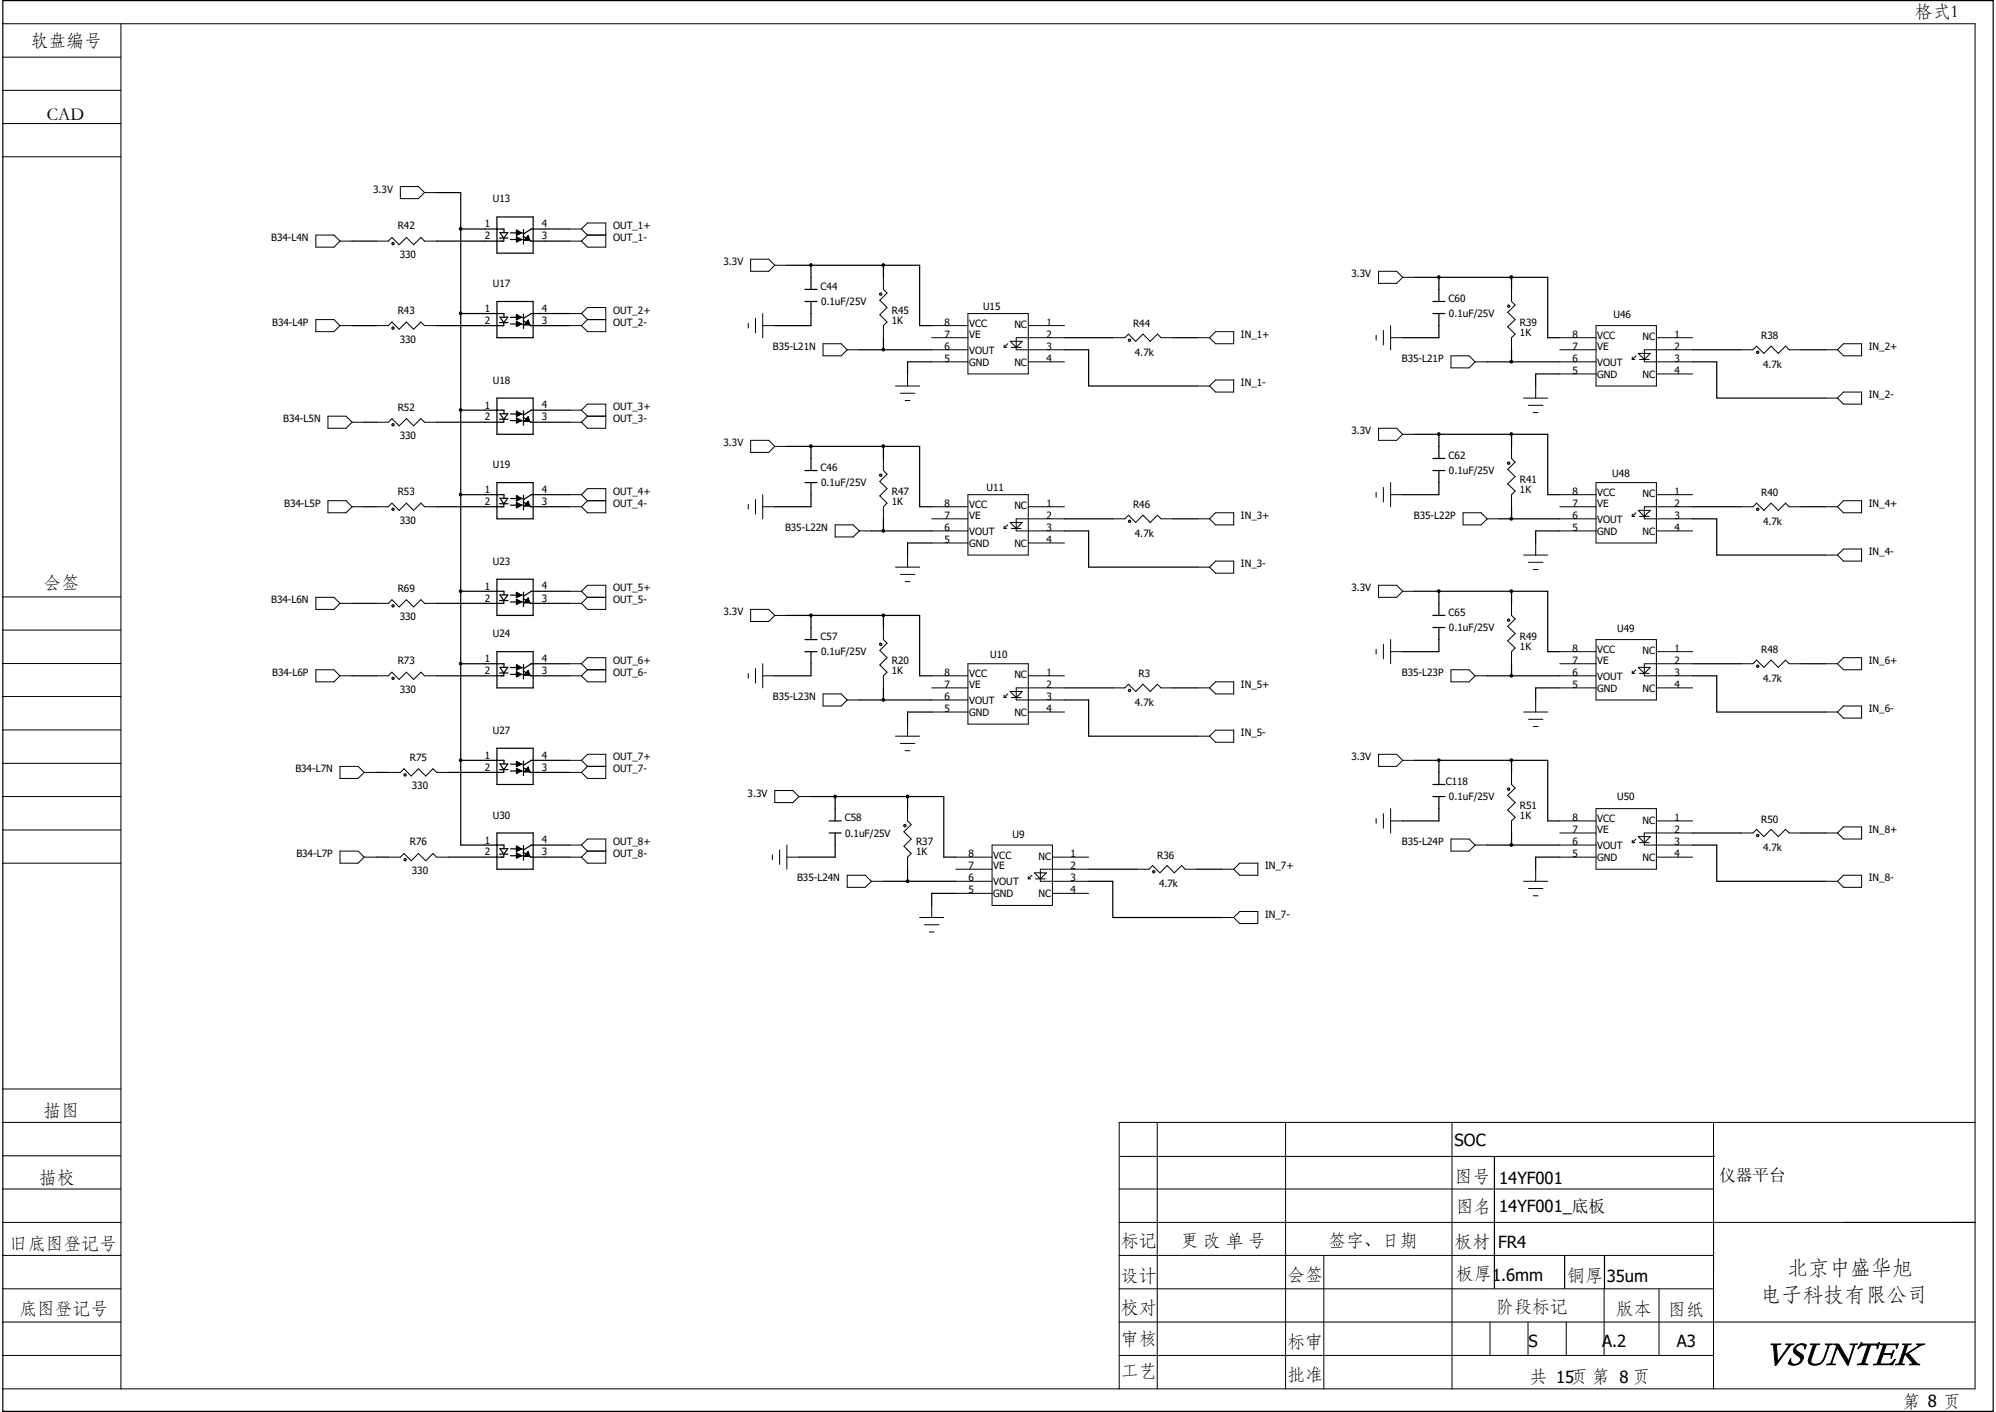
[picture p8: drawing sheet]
<svg xmlns="http://www.w3.org/2000/svg" width="420mm" height="297mm" viewBox="0 0 420 297" stroke-linecap="round" stroke-linejoin="round" font-family="sans-serif">
<g fill="none" stroke="#000" stroke-width=".25">
<path d="M.6 .1h418.8v296.8h-418.8zM74.1 50.7h5.1M91.9 40.5h5v137.3h9.1v.7M96.9 48.2h9.1v.7M104.6 45.6h7.6v7.7h-7.6zM105.1 50.1h1.8M105.2 48.9h1.6l-.8 1.2zM105.6 50.7v.1M106 50v.7h-14.1M107.4 49h2.5M107.4 50.4h2.5M108.7 48.4h.1"/>
<path d="M108.7 48.9h1M108.7 48.4l1 .6-1 .5zM108.7 49.8l1 .6-1 .5zM108.7 49.4h.1M108.7 49.2h.6M108.7 48.7h.5l-.1 .5M108.7 50h.2v.8M108.7 50.7h.4M108.7 50.5h.9M108.7 50.2h.7M108.9 48.6v.8M109.1 50.1v.5"/>
<path d="M109.4 48.8v.3M109.4 50.2v.3M109.6 49h.1M109.6 50.4h.1M110.1 49.7l1.6 1M110.2 48.3v3.1M110.4 50.5h.1M110.4 50.5h1M110.7 50.2h.6M110.7 50.1v.4M110.9 50h.3M110.9 49.8v.7"/>
<path d="M111.1 49.7h.1M111.1 49.6l.4 .9h-1.1zM111.2 49.6v.9M111.4 50.4v.1M111.7 48.2h8.1M111.7 50.7h8.1M111.7 50.7v.1M111.8 48.2l-1.7 1M165.6 55.8h27.9v12.7h2.5M170.6 55.8v5.1M185.9 55.8v2.5M297.7 58.3h28v12.7h2.5"/>
<path d="M302.8 58.3v5.1M318.1 58.3v2.6M74.1 68.5h5.1M96.9 66h9.1v.7M104.6 63.4h7.6v7.6h-7.6zM105.1 67.9h1.8M105.2 66.7h1.6l-.8 1.2zM105.6 68.5h.1M106 67.8v.7h-14.1M107.4 66.8h2.5M107.4 68.2h2.5M108.7 66.2h.1"/>
<path d="M108.7 66.2l1 .6-1 .5zM108.7 67.6l1 .6-1 .5zM108.7 67.7l.2 .1v.8M108.7 66.5h.4v.5M108.7 66.7h1M108.7 67.2h.1M108.7 67h.6M108.7 68.5h.4M108.7 68.2h.9M108.7 68h.7M108.9 66.3v.8M109.1 67.9v.5"/>
<path d="M109.4 66.6v.3M109.4 68v.3M109.6 66.8h.1M109.6 68.2h.1M110.1 67.5l1.6 1M110.2 66.1v3M110.4 68.2v.1M110.4 68.2h1M110.7 67.9v.4M110.7 68h.6M110.9 67.7h.3M110.9 67.6v.7"/>
<path d="M111.1 67.5h.1M111.1 67.4l.4 .9h-1.1zM111.2 67.4v.9M111.4 68.2v.1M111.7 68.5h.1M111.7 66h8.1M111.7 68.5h8.1M111.8 66l-1.7 1M169.4 63.4h2.5M169.4 60.9h2.5M170.6 63.4v5.1h-7.6M180.8 73.6h15.2"/>
<path d="M185.9 71v2.6M196 76.1h-5v2.6M224 71h10.1M224 73.6h5.1v7.6h22.8M246.8 71h5.1M301.5 66h2.5M301.5 63.4h2.5M302.8 66v5h-7.7M312.9 76.1h15.3M318.1 73.6v2.5M328.2 78.7h-5.1v2.5M356.2 76.1h5v7.6h22.9"/>
<path d="M356.2 73.6h10.1M379 73.6h5.1M76.6 88.8h2.6M96.9 86.3h9.1v.7M104.6 83.7h7.6v7.7h-7.6zM105.1 88.2h1.8M105.2 87h1.6l-.8 1.2zM105.6 88.8v.1M106 88.1v.7h-14.1M107.4 87.1h2.5M107.4 88.5h2.5M108.7 86.5h.1"/>
<path d="M108.7 86.5l1 .6-1 .5zM108.7 87.9l1 .6-1 .5zM108.7 86.8h.4v.5M108.7 87.5h.1M108.7 87.3h.6M108.7 88.8h.4M108.7 88.6h.9M108.7 88.3h.7M108.7 88.1h.2M108.9 86.7v.8M108.9 88.1v.8M109.1 88.2v.5"/>
<path d="M109.4 86.9v.3M109.4 88.3v.3M109.6 87.1h.1M109.6 88.5h.1M110.1 87.8l1.6 1M110.2 86.4v3.1M110.4 88.6h.1M110.4 88.6h1M110.7 88.2v.4M110.7 88.3h.6M110.9 88.1h.3M110.9 87.9v.7"/>
<path d="M111.1 87.8h.1M111.1 87.7l.4 .9h-1.1zM111.2 87.7v.9M111.4 88.5v.1M111.7 88.8v.1M111.7 86.3h8.1M111.7 88.8h8.1M111.8 86.3l-1.7 1M165.6 93.9h27.9v12.7h2.5M169.4 99h2.5M170.6 93.9v5.1M185.9 93.9v2.5"/>
<path d="M297.7 91.4h28v12.7h2.5M301.5 99h2.5M301.5 96.4h2.5M302.8 99v5.1h-7.7M302.8 91.4v5M318.1 91.4v2.5M76.6 106.6h2.6M96.9 104.1h9.1v.7M104.6 101.5h7.6v7.6h-7.6zM105.1 106h1.8M105.2 104.8h1.6l-.8 1.2zM105.6 106.6h.1"/>
<path d="M106 105.9v.7h-14.1M107.4 104.9h2.5M107.4 106.3h2.5M108.7 104.3h.1M108.7 104.3l1 .6-1 .5zM108.7 105.7l1 .6-1 .5zM108.7 104.6h.4v.5M108.7 105.3h.1M108.7 105.1h.6M108.7 106.6h.4M108.7 106.3h.9M108.7 106.1h.7"/>
<path d="M108.7 105.8h.2M108.9 104.4v.8M108.9 105.9v.8M109.1 106v.5M109.4 104.7v.3M109.4 106.1v.3M109.6 104.9h.1M109.6 106.3h.1M110.1 105.6l1.6 1M110.2 104.2v3.1M110.4 106.3v.1M110.4 106.3h1"/>
<path d="M110.7 106v.4M110.7 106.1h.6M110.9 105.8h.3M110.9 105.7v.7M111.1 105.6h.1M111.1 105.5l.4 .9h-1.1zM111.2 105.5v.9M111.4 106.3v.1M111.7 106.6h.1M111.7 104.1h8.1M111.7 106.6h8.1M111.8 104.1l-1.7 1"/>
<path d="M169.4 101.5h2.5M170.6 101.5v5.1h-7.6M183.3 111.7h12.7M185.9 109.1v2.6M196 114.2h-5v2.6M224 109.1h10.1M224 111.7h5.1v7.6h22.8M246.8 109.1h5.1M315.5 109.1h12.7M318.1 109.1h.1M318.1 106.6v2.5M328.2 111.7h-5.1v2.5"/>
<path d="M356.2 106.6h10.1M356.2 109.1h5v7.7h22.9M379 106.6h5.1M74.1 126.9h5.1M96.9 139.6h.1M96.9 124.4h9.1v.7M96.9 139.6h9.1v.8M104.6 121.8h7.6v7.7h-7.6zM104.6 137.1h7.6v7.6h-7.6zM105.1 126.3h1.8M105.2 125.1h1.6l-.8 1.2zM105.6 126.9v.1"/>
<path d="M106 126.2v.7h-14.1M107.4 125.2h2.5M107.4 126.6h2.5M108.7 124.6h.1M108.7 139.9h.1M108.7 124.6v1.1M108.7 126.1l1 .5-1 .5zM108.7 139.9l1 .5-1 .5zM108.7 124.9h.4v.5M108.7 125.1h1M108.7 124.6l1 .6-1 .5M108.7 125.6h.1"/>
<path d="M108.7 125.4h.6M108.7 126.9h.4M108.7 126.7h.9M108.7 126.4h.7M108.7 126.2h.2M108.9 124.8v.8M108.9 126.2v.8M109.1 126.3v.6M109.4 125.1v.2M109.4 126.4v.4M109.6 125.2h.1M109.6 126.6h.1"/>
<path d="M110.1 125.9l1.6 1M110.2 124.5v3.1M110.2 139.8v3M110.4 126.7v.1M110.4 126.7h1M110.7 126.4v.4M110.7 126.4h.6M110.9 126.2h.3M110.9 126.1v.7M111.1 125.9h.1M111.1 125.8l.4 1h-1.1zM111.2 125.8v1"/>
<path d="M111.4 126.6v.2M111.7 126.9v.1M111.7 124.4h8.1M111.7 126.9h8.1M111.7 139.6h8.1M111.8 124.4l-1.7 1M111.8 139.6l-1.7 1.1M165.6 129.5h27.9v12.7h2.5M169.4 137.1h2.5M169.4 134.5h2.5M170.6 137.1v5.1h-7.6M170.6 129.5v5"/>
<path d="M185.9 129.5v2.5M297.7 124.4h28v12.7h2.5M301.5 129.5h2.5M301.5 132h2.5M302.8 132v5.1h-7.7M302.8 124.4v5.1M318.1 124.4v2.5M318.1 139.6v2.6M356.2 139.6h10.1M379 139.6h5.1M74.1 142.2h5.1M96.9 159.9h9.1v.8"/>
<path d="M104.6 157.4h7.6v7.6h-7.6zM105.1 141.6h1.8M105.2 140.4h1.6l-.8 1.2zM105.6 142.2h.1M106 141.4v.8h-14.1M107.4 140.4h2.5M107.4 141.9h2.5M108.7 141.3l1 .6-1 .5zM108.7 140.1h.4v.6M108.7 140.9h.1M108.7 140.6h.6M108.7 142.2h.4"/>
<path d="M108.7 141.9h.9M108.7 141.6h.7M108.7 141.4h.2M108.9 140v.8M108.9 141.4v.9M109.1 141.6v.5M109.4 140.3v.3M109.4 141.7v.3M109.6 140.4h.1M109.6 141.9h.1M110.1 141.1l1.6 1.1M110.4 141.9v.1"/>
<path d="M110.4 141.9h1M110.7 141.6v.4M110.7 141.6h.6M110.9 141.4h.3M110.9 141.3v.7M111.1 141.1h.1M111.1 141.1l.4 .9h-1.1zM111.2 141.1v.9M111.4 141.9v.1M111.7 142.2h.1M111.7 142.2h8.1M111.7 159.9h8.1"/>
<path d="M111.8 159.9l-1.7 1.1M180.8 147.2h15.2M185.9 144.7v2.5M196 149.8h-5v2.5M224 144.7h10.1M224 147.2h5.1v7.7h22.8M246.8 144.7h5.1M297.7 159.9h28v12.8h2.5M302.8 159.9v5.1M312.9 142.2h15.3M318.1 159.9v2.6M328.2 144.7h-5.1v2.5"/>
<path d="M356.2 142.2h5v7.6h22.9M79.2 162.5h2.5M104.6 175.2h7.6v7.6h-7.6zM105.1 161.9h1.8M105.1 179.7h1.8M105.2 160.7h1.6l-.8 1.2zM105.2 178.5h1.6l-.8 1.2zM105.6 162.5h.1M106 161.8v.7h-11.6M106 179.6v.7h-11.6M107.4 160.7h2.5M107.4 162.2h2.5"/>
<path d="M107.4 178.6h2.5M108.7 160.2h.1M108.7 178h.1M108.7 160.2v1M108.7 161.6l1 .6-1 .5zM108.7 178l1 .6-1 .5zM108.7 179.4l1 .6-1 .5zM108.7 160.4h.4v.6M108.7 178.3h.4v.5M108.7 160.7h1M108.7 160.2l1 .5-1 .5M108.7 161.2h.1"/>
<path d="M108.7 161h.6M108.7 162.5h.4M108.7 162.2h.9M108.7 162h.7M108.7 161.7h.2M108.7 179h.1M108.7 178.8h.6M108.7 179.8h.7M108.7 179.5h.2M108.9 160.4v.8M108.9 161.8v.8M108.9 178.1v.9"/>
<path d="M108.9 179.6v.8M109.1 161.9v.5M109.1 179.7v.6M109.4 160.6v.3M109.4 162v.3M109.4 178.4v.3M109.4 179.8v.3M109.6 160.7h.1M109.6 162.2h.1M109.6 178.6h.1M110.1 161.5l1.6 1M110.1 179.3l1.6 1"/>
<path d="M110.2 160.1v3.1M110.2 177.9v3M110.4 162.2v.1M110.4 162.2h1M110.7 161.9v.4M110.7 179.7v.4M110.7 162h.6M110.7 179.8h.6M110.9 161.7h.3M110.9 179.5h.3M110.9 161.6v.7M110.9 179.4v.7"/>
<path d="M111.1 161.5h.1M111.1 179.3h.1M111.1 161.4l.4 .9h-1.1zM111.1 179.2l.4 .9h-1.1zM111.2 161.4v.9M111.2 179.2v.9M111.4 162.2v.1M111.7 162.5h.1M111.7 162.5h8.1M111.7 177.8h8.1M111.8 177.8l-1.7 1M170.6 167.6h28v12.7h2.5"/>
<path d="M174.5 175.2h2.5M174.5 172.7h2.5M175.7 175.2v5.1h-7.6M175.7 167.6v5.1M191 167.6v2.5M301.5 165h2.5M301.5 167.6h2.5M302.8 167.6v5.1h-7.7M312.9 177.8h15.3M318.1 175.2v2.6M356.2 177.8h5v7.6h22.9M356.2 175.2h10.1"/>
<path d="M379 175.2h5.1M79.2 180.3h2.5M105.6 180.3h.1M107.4 180h2.5M108.7 180.3h.4M108.7 180h.9M109.6 180h.1M110.4 180v.1M110.4 180h1M111.4 180v.1M111.7 180.3h.1M111.7 180.3h8.1"/>
<path d="M185.9 185.4h15.2M191 182.8v2.6M201.1 187.9h-5.1v2.6M229.1 182.8h10.1M229.1 185.4h5v7.6h22.9M251.9 182.8h5.1M328.2 180.3h-5.1v2.5M314.5 243.3v27.7M329.2 264.1v6.9M337.6 264.1v6.9"/>
<circle cx="82.7" cy="51.2" r=".23"/>
<circle cx="82.7" cy="69" r=".23"/>
<circle cx="185.3" cy="61.9" r=".23"/>
<circle cx="237.7" cy="71.6" r=".23"/>
<circle cx="317.4" cy="64.4" r=".23"/>
<circle cx="369.8" cy="74.1" r=".23"/>
<circle cx="82.7" cy="89.3" r=".23"/>
<circle cx="185.3" cy="100" r=".23"/>
<circle cx="317.4" cy="97.4" r=".23"/>
<circle cx="82.7" cy="107.1" r=".23"/>
<circle cx="237.7" cy="109.7" r=".23"/>
<circle cx="369.8" cy="107.1" r=".23"/>
<circle cx="82.7" cy="127.4" r=".23"/>
<circle cx="185.3" cy="135.5" r=".23"/>
<circle cx="317.4" cy="130.5" r=".23"/>
<circle cx="82.7" cy="142.7" r=".23"/>
<circle cx="237.7" cy="145.2" r=".23"/>
<circle cx="369.8" cy="140.1" r=".23"/>
<circle cx="85.2" cy="163" r=".23"/>
<circle cx="190.4" cy="173.7" r=".23"/>
<circle cx="317.4" cy="166" r=".23"/>
<circle cx="369.8" cy="175.7" r=".23"/>
<circle cx="85.2" cy="180.8" r=".23"/>
<circle cx="242.8" cy="183.4" r=".23"/>
</g>
<g fill="none" stroke="#000" stroke-width=".21">
<path d="M.5 12h24.9M.5 19h24.9M.5 5h415.1v287.1h-415.1M25.4 5v287.1M.5 26h24.9M.5 33h24.9M84.2 39.2h3.9l1.2 1.3-1.2 1.3h-3.9zM66.5 49.4h3.8l1.2 1.3-1.2 1.3h-3.8zM71.5 50.7h2.6M79.2 50.7h2.5l.8-.7 1.5 1.5 1.5-1.5 1.5 1.5 1.6-1.5 .7 .7h2.6M89.3 40.5h2.6M119.8 50.7h2.5"/>
<path d="M119.8 48.2h2.5M122.3 48.2l1.3-1.3h3.9v5.1h-3.9l-1.3-1.3M122.3 48.2l1.3 1.2M123.6 49.4h3.9M123.6 49.4l-1.3 1.3M157.9 54.5h3.9l1.2 1.3-1.2 1.3h-3.9zM163 55.8h2.6M185.9 58.3v2.6l.7 .7-1.5 1.6 1.5 1.5-1.5 1.5 1.5 1.5-.7 .8v2.5M290.1 57.1h3.8l1.2 1.2-1.2 1.3h-3.8zM295.1 58.3h2.6M66.5 67.2h3.8l1.2 1.3-1.2 1.3h-3.8zM71.5 68.5h2.6"/>
<path d="M79.2 68.5h2.5l.8-.8 1.5 1.6 1.5-1.6 1.5 1.6 1.6-1.6 .7 .8h2.6M119.8 66h2.5M119.8 68.5h2.5M122.3 66l1.3-1.3h3.9v5.1h-3.9l-1.3-1.3M122.3 66l1.3 1.2M123.6 67.2h3.9M123.6 67.2l-1.3 1.3M157.4 68v1M159 67v3M160.5 68.5h2.5M160.5 66v5M173.2 72.3h3.8l1.3 1.3-1.3 1.2h-3.8z"/>
<path d="M178.3 73.6h2.5M191 78.7v2.5M196 71h7.7M196 73.6h7.7M196 68.5h7.7M196 76.1h7.7M203.7 66h12.7v12.7h-12.7zM211.3 73.1h.5M211.3 72.6v.5M212 72.3l-.7 .8M212.6 71.8h2.5l-1.3 1.3zM212.8 73.1h2"/>
<path d="M216.4 68.5h7.6M216.4 76.1h7.6M224 71h-10.2v2.6h10.2M234.1 71h2.6l.7-.7 1.6 1.5 1.5-1.5 1.5 1.5 1.5-1.5 .8 .7h2.5M251.9 71h2.6M255.8 79.9h3.8v2.6h-3.8l-1.3-1.3zM255.8 69.8h3.8v2.5h-3.8l-1.3-1.3zM289.6 70.5v1M291.1 69.5v3.1M292.6 71h2.5M292.6 68.5v5.1M305.3 74.8h3.8l1.3 1.3-1.3 1.3h-3.8z"/>
<path d="M310.4 76.1h2.5M318.1 60.9v2.5l.7 .8-1.6 1.5 1.6 1.5-1.6 1.5 1.6 1.6-.7 .7v2.6M328.2 78.7h7.6M328.2 71h7.6M328.2 73.6h7.6M328.2 76.1h7.6M335.8 68.5h12.7v12.7h-12.7zM343.5 75.6h.5M343.5 75.1v.5M344.2 74.8l-.7 .8M344.7 74.3h2.6l-1.3 1.3zM345 75.6h2"/>
<path d="M348.5 78.7h7.7M348.5 71h7.7M356.2 73.6h-10.2v2.5h10.2M366.3 73.6h2.6l.7-.8 1.5 1.5 1.6-1.5 1.5 1.5 1.5-1.5 .8 .8h2.5M384.1 73.6h2.5M387.9 72.3h3.8v2.5h-3.8l-1.3-1.2zM69 87.5h3.8l1.3 1.3-1.3 1.3h-3.8zM74.1 88.8h2.5M79.2 88.8h2.5l.8-.7 1.5 1.5 1.5-1.5 1.5 1.5 1.6-1.5 .7 .7h2.6M119.8 88.8h2.5M119.8 86.3h2.5M122.3 86.3l1.3-1.3h3.9v5.1h-3.9l-1.3-1.3"/>
<path d="M122.3 86.3l1.3 1.2M123.6 87.5h3.9M123.6 87.5l-1.3 1.3M157.9 92.6h3.9l1.2 1.3-1.2 1.3h-3.9zM163 93.9h2.6M185.9 96.4v2.6l.7 .7-1.5 1.6 1.5 1.5-1.5 1.5 1.5 1.5-.7 .8v2.5M188.4 81.2h5.1M189.4 82.7h3.1M190.5 84.2h1M251.9 81.2h2.6M290.1 90.1h3.8l1.2 1.3-1.2 1.2h-3.8zM295.1 91.4h2.6"/>
<path d="M318.1 93.9v2.5l.7 .8-1.6 1.5 1.6 1.5-1.6 1.6 1.6 1.5-.7 .8v2.5M320.6 83.7h5.1M321.6 85.3h3.1M322.6 86.8h1M323.1 81.2v2.5M384.1 83.7h2.5M387.9 82.5h3.8v2.5h-3.8l-1.3-1.3zM69 105.3h3.8l1.3 1.3-1.3 1.3h-3.8zM74.1 106.6h2.5M79.2 106.6h2.5l.8-.8 1.5 1.6 1.5-1.6 1.5 1.6 1.6-1.6 .7 .8h2.6M119.8 104.1h2.5M119.8 106.6h2.5"/>
<path d="M122.3 104.1l1.3-1.3h3.9v5.1h-3.9l-1.3-1.3M122.3 104.1l1.3 1.2M123.6 105.3h3.9M123.6 105.3l-1.3 1.3M157.4 106.1v1M159 105.1v3M160.5 106.6h2.5M160.5 104.1v5M175.7 110.4h3.8l1.3 1.3-1.3 1.2h-3.8zM180.8 111.7h2.5M188.4 119.3h5.1M191 116.8v2.5"/>
<path d="M196 109.1h7.7M196 111.7h7.7M196 106.6h7.7M196 114.2h7.7M203.7 104.1h12.7v12.7h-12.7zM211.3 110.7v.5M211.3 111.2h.5M212 110.4l-.7 .8M212.6 109.9h2.5l-1.3 1.3zM212.8 111.2h2M216.4 106.6h7.6M216.4 114.2h7.6"/>
<path d="M224 109.1h-10.2v2.6h10.2M234.1 109.1h2.6l.7-.7 1.6 1.5 1.5-1.5 1.5 1.5 1.5-1.5 .8 .7h2.5M251.9 109.1h2.6M251.9 119.3h2.6M255.8 118h3.8v2.6h-3.8l-1.3-1.3zM255.8 107.9h3.8v2.5h-3.8l-1.3-1.3zM289.6 103.5v1.1M291.1 102.5v3.1M292.6 104.1h2.5M292.6 101.5v5.1M307.8 107.9h3.9l1.2 1.2-1.2 1.3h-3.9zM312.9 109.1h2.6"/>
<path d="M320.6 116.8h5.1M321.6 118.3h3.1M322.6 119.8h1M323.1 114.2v2.6M328.2 104.1h7.6M328.2 109.1h7.6M328.2 111.7h7.6M328.2 106.6h7.6M335.8 101.5h12.7v12.7h-12.7zM343.5 108.1v.5M343.5 108.6h.5M344.2 107.9l-.7 .7"/>
<path d="M344.7 107.4h2.6l-1.3 1.2zM345 108.6h2M348.5 104.1h7.7M348.5 111.7h7.7M356.2 106.6h-10.2v2.5h10.2M366.3 106.6h2.6l.7-.8 1.5 1.6 1.6-1.6 1.5 1.6 1.5-1.6 .8 .8h2.5M384.1 116.8h2.5M384.1 106.6h2.5M387.9 105.3h3.8v2.6h-3.8l-1.3-1.3zM387.9 115.5h3.8v2.5h-3.8l-1.3-1.2zM.5 125.6h24.9M.5 132.5h24.9"/>
<path d="M.5 139.6h24.9M66.5 125.6h3.8l1.2 1.3-1.2 1.3h-3.8zM71.5 126.9h2.6M79.2 126.9h2.5l.8-.7 1.5 1.5 1.5-1.5 1.5 1.5 1.6-1.5 .7 .7h2.6M119.8 139.6h2.5M119.8 126.9h2.5M119.8 124.4h2.5M122.3 124.4l1.3-1.3h3.9v5.1h-3.9l-1.3-1.3M122.3 139.6l1.3-1.3h3.9v5.1h-3.9l-1.3-1.2M122.3 124.4l1.3 1.2M122.3 139.6l1.3 1.3M123.6 125.6h3.9"/>
<path d="M123.6 125.6l-1.3 1.3M157.9 128.2h3.9l1.2 1.3-1.2 1.2h-3.9zM160.5 139.6v5.1M163 129.5h2.6M185.9 132v2.5l.7 .8-1.5 1.5 1.5 1.5-1.5 1.6 1.5 1.5-.7 .8v2.5M189.4 120.8h3.1M190.5 122.3h1M203.7 139.6h12.7v12.7h-12.7zM289.6 136.6v1M290.1 123.1h3.8l1.2 1.3-1.2 1.2h-3.8zM291.1 135.6v3M292.6 137.1h2.5"/>
<path d="M292.6 134.5v5.1M295.1 124.4h2.6M318.1 126.9v2.6l.7 .7-1.6 1.5 1.6 1.6-1.6 1.5 1.6 1.5-.7 .8v2.5M328.2 139.6h7.6M328.2 137.1h7.6M335.8 134.5h12.7v12.7h-12.7zM348.5 137.1h7.7M356.2 139.6h-10.2v2.6h10.2M366.3 139.6h2.6l.7-.7 1.5 1.5 1.6-1.5 1.5 1.5 1.5-1.5 .8 .7h2.5M384.1 139.6h2.5M387.9 138.3h3.8v2.6h-3.8l-1.3-1.3zM.5 146.5h24.9"/>
<path d="M.5 153.5h24.9M66.5 140.9h3.8l1.2 1.3-1.2 1.2h-3.8zM71.5 142.2h2.6M79.2 142.2h2.5l.8-.8 1.5 1.5 1.5-1.5 1.5 1.5 1.6-1.5 .7 .8h2.6M119.8 142.2h2.5M119.8 159.9h2.5M122.3 159.9l1.3-1.2h3.9v5h-3.9l-1.3-1.2M122.3 159.9l1.3 1.3M123.6 140.9h3.9M123.6 140.9l-1.3 1.3M157.4 141.6v1.1M159 140.6v3.1"/>
<path d="M160.5 142.2h2.5M173.2 146h3.8l1.3 1.2-1.3 1.3h-3.8zM178.3 147.2h2.5M188.4 154.9h5.1M189.4 156.4h3.1M190.5 157.9h1M191 152.3v2.6M196 144.7h7.7M196 147.2h7.7M196 142.2h7.7M196 149.8h7.7M211.3 146.2v.5"/>
<path d="M211.3 146.7h.5M212 146l-.7 .7M212.6 145.5h2.5l-1.3 1.2zM212.8 146.7h2M216.4 142.2h7.6M216.4 149.8h7.6M224 144.7h-10.2v2.5h10.2M234.1 144.7h2.6l.7-.8 1.6 1.6 1.5-1.6 1.5 1.6 1.5-1.6 .8 .8h2.5M251.9 144.7h2.6M251.9 154.9h2.6M254.5 144.7l1.3-1.3h3.8v2.6h-3.8zM255.8 153.6h3.8v2.5h-3.8l-1.3-1.2z"/>
<path d="M290.1 158.7h3.8l1.2 1.2-1.2 1.3h-3.8zM295.1 159.9h2.6M305.3 140.9h3.8l1.3 1.3-1.3 1.2h-3.8zM310.4 142.2h2.5M320.6 149.8h5.1M321.6 151.3h3.1M322.6 152.8h1M323.1 147.2v2.6M328.2 144.7h7.6M328.2 142.2h7.6M343.5 141.1v.5M343.5 141.6h.5"/>
<path d="M344.2 140.9l-.7 .7M344.7 140.4h2.6l-1.3 1.2zM345 141.6h2M348.5 144.7h7.7M384.1 149.8h2.5M387.9 148.5h3.8v2.5h-3.8l-1.3-1.2zM.5 167.6h24.9M.5 160.6h24.9M.5 174.6h24.9M71.5 179h3.9l1.2 1.3-1.2 1.3h-3.9zM71.5 161.2h3.9l1.2 1.3-1.2 1.2h-3.9zM76.6 162.5h2.6"/>
<path d="M81.7 162.5h2.5l.8-.8 1.5 1.5 1.6-1.5 1.5 1.5 1.5-1.5 .8 .8h2.5M119.8 177.8h2.5M119.8 162.5h2.5M122.3 177.8l1.3-1.3h3.9v5.1h-3.9l-1.3-1.3M122.3 177.8l1.3 1.2M123.6 161.2h3.9M123.6 161.2l-1.3 1.3M123.6 179h3.9M123.6 179l-1.3 1.3M162.5 179.8v1M163 166.3h3.8l1.3 1.3-1.3 1.2h-3.8zM164 178.8v3"/>
<path d="M165.6 177.8v5M168.1 167.6h2.5M191 170.1v2.6l.7 .7-1.5 1.6 1.5 1.5-1.5 1.5 1.5 1.5-.7 .8v2.5M208.7 177.8h12.7v12.7h-12.7zM289.6 172.2v1M291.1 171.2v3M292.6 172.7h2.5M292.6 170.1v5.1M305.3 176.5h3.8l1.3 1.3-1.3 1.2h-3.8zM310.4 177.8h2.5M318.1 162.5v2.5l.7 .8-1.6 1.5 1.6 1.5-1.6 1.6 1.6 1.5-.7 .8v2.5M328.2 177.8h7.6"/>
<path d="M328.2 175.2h7.6M328.2 172.7h7.6M335.8 170.1h12.7v12.7h-12.7zM343.5 176.7v.5M343.5 177.2h.5M344.2 176.5l-.7 .7M344.7 176h2.6l-1.3 1.2zM345 177.2h2M348.5 172.7h7.7M356.2 175.2h-10.2v2.6h10.2M366.3 175.2h2.6l.7-.7 1.5 1.5 1.6-1.5 1.5 1.5 1.5-1.5 .8 .7h2.5M384.1 175.2h2.5"/>
<path d="M387.9 173.9h3.8v2.6h-3.8l-1.3-1.3zM.5 181.6h24.9M76.6 180.3h2.6M81.7 180.3h2.5l.8-.8 1.5 1.6 1.6-1.6 1.5 1.6 1.5-1.6 .8 .8h2.5M119.8 180.3h2.5M165.6 180.3h2.5M178.3 184.1h3.8l1.2 1.3-1.2 1.2h-3.8zM183.3 185.4h2.6M193.5 193h5.1M194.5 194.5h3.1M195.5 196h1.1M196 190.5v2.5"/>
<path d="M201.1 182.8h7.6M201.1 185.4h7.6M201.1 180.3h7.6M201.1 187.9h7.6M216.4 184.4v.5M216.4 184.9h.5M217.1 184.1l-.7 .8M217.6 183.6h2.6l-1.3 1.3zM217.9 184.9h2M221.4 180.3h7.7M221.4 187.9h7.7M229.1 182.8h-10.2v2.6h10.2"/>
<path d="M239.2 182.8h2.6l.7-.7 1.6 1.5 1.5-1.5 1.5 1.5 1.5-1.5 .8 .7h2.5M257 182.8h2.6M257 193h2.6M259.6 182.8l1.3-1.2h3.8v2.5h-3.8zM260.9 191.7h3.8v2.6h-3.8l-1.3-1.3zM320.6 185.4h5.1M321.6 186.9h3.1M322.6 188.4h1M323.1 182.8v2.6M328.2 180.3h7.6M348.5 180.3h7.7M384.1 185.4h2.5"/>
<path d="M387.9 184.1h3.8v2.5h-3.8l-1.3-1.2zM.5 229.1h24.9M.5 236.1h24.9M243.5 236.1v56M270.5 236.1v56M305.5 236.1v56M360.6 236.1v56M415.6 236.1h-180.1v56M.5 257.1h24.9M.5 243.1h24.9M.5 250.1h24.9M235.5 257.1h180.1"/>
<path d="M235.5 250.1h125.1M235.8 243.2h125M.5 264.1h24.9M.5 271.1h24.9M.5 278.1h24.9M235.5 264.1h125.1M235.5 271.1h125.1M235.5 278.1h180.1M278.6 264.1v28M313.5 278.1v7M321.5 278.1v7M329.6 278.1v7"/>
<path d="M337.5 271.1v14M349.1 271.1v14M.5 285.1h24.9M235.5 285.1h125.1"/>
</g>
<g fill="#000" stroke="#000" stroke-width=".21">
<circle cx="96.9" cy="48.1" r=".29"/>
<circle cx="170.6" cy="55.8" r=".29"/>
<circle cx="185.9" cy="55.8" r=".29"/>
<circle cx="302.7" cy="58.3" r=".29"/>
<circle cx="318" cy="58.3" r=".3"/>
<circle cx="96.9" cy="65.9" r=".29"/>
<circle cx="185.9" cy="73.5" r=".29"/>
<circle cx="318" cy="76.1" r=".3"/>
<circle cx="96.9" cy="86.2" r=".29"/>
<circle cx="170.6" cy="93.9" r=".29"/>
<circle cx="185.9" cy="93.9" r=".29"/>
<circle cx="302.7" cy="91.3" r=".29"/>
<circle cx="318" cy="91.3" r=".3"/>
<circle cx="96.9" cy="104" r=".29"/>
<circle cx="185.9" cy="111.7" r=".29"/>
<circle cx="318" cy="109.1" r=".3"/>
<circle cx="96.9" cy="124.4" r=".29"/>
<circle cx="96.9" cy="139.6" r=".29"/>
<circle cx="170.6" cy="129.4" r=".29"/>
<circle cx="185.9" cy="129.4" r=".29"/>
<circle cx="302.7" cy="124.4" r=".29"/>
<circle cx="318" cy="124.4" r=".3"/>
<circle cx="96.9" cy="159.9" r=".29"/>
<circle cx="185.9" cy="147.2" r=".29"/>
<circle cx="302.7" cy="159.9" r=".29"/>
<circle cx="318" cy="159.9" r=".3"/>
<circle cx="318" cy="142.1" r=".3"/>
<circle cx="175.7" cy="167.5" r=".29"/>
<circle cx="191" cy="167.5" r=".3"/>
<circle cx="318" cy="177.7" r=".3"/>
<circle cx="191" cy="185.4" r=".3"/>
</g>
<text font-size="7.3" x="371.2" y="287.1">VSUNTEK</text>
<g font-size="4.4">
<text x="376.1" y="267.9">北京中盛华旭</text>
<text x="370.5" y="273.6">电子科技有限公司</text>
</g>
<g font-size="3.8">
<text x="402.9" y="3.5">格式1</text>
<text x="6.4" y="9.6">软盘编号</text>
<text x="9.9" y="25.2">CAD</text>
<text x="9.2" y="123.7">会签</text>
<text x="9.1" y="234.7">描图</text>
<text x="8.2" y="248.8">描校</text>
<text x="306.1" y="248.6">图号</text>
<text x="306.3" y="255">图名</text>
<text x="2" y="262.7">旧底图登记号</text>
<text x="235.8" y="262">标记</text>
<text x="248.5" y="262.2">更 改 单 号</text>
<text x="279.4" y="262.2">签字、日期</text>
<text x="306.1" y="262.3">板材</text>
<text x="235.8" y="269.5">设计</text>
<text x="270.8" y="269.2">会签</text>
<text x="306.3" y="268.9">板厚1.6mm</text>
<text x="329.7" y="269.5">铜厚</text>
<text x="314.8" y="276">阶段标记</text>
<text x="4" y="276.3">底图登记号</text>
<text x="235.8" y="276.3">校对</text>
<text x="340" y="276.3">版本</text>
<text x="350.9" y="276.5">图纸</text>
<text x="235.8" y="282.6">审核</text>
<text x="270.8" y="283.3">标审</text>
<text x="235.8" y="289.4">工艺</text>
<text x="270.8" y="290.4">批准</text>
<text x="321.9" y="290.8">共 15页 第 8 页</text>
<text x="400.3" y="296">第 8 页</text>
</g>
<g font-size="3.5">
<text x="306.1" y="241">SOC</text>
<text x="315.5" y="249.1">14YF001</text>
<text x="361.7" y="248.4">仪器平台</text>
<text x="315.5" y="255">14YF001_底板</text>
<text x="315.2" y="262.6">FR4</text>
<text x="338.1" y="269.7">35um</text>
<text x="321.6" y="283.4">S</text>
<text x="337.1" y="283.4">A.2</text>
<text x="352.8" y="283.4">A3</text>
</g>
<g font-size="2.1">
<text x="78.5" y="40.5">3.3V</text>
<text x="102" y="47.8">1</text>
<text x="103.7" y="42.5">U13</text>
<text x="114" y="47.8">4</text>
<text x="57.1" y="50.7">B34-L4N</text>
<text x="83.7" y="48.3">R42</text>
<text x="102" y="50.3">2</text>
<text x="114" y="50.3">3</text>
<text x="129" y="48.2">OUT_1+</text>
<text x="129" y="50.7">OUT_1-</text>
<text x="84.1" y="54.3">330</text>
<text x="152.2" y="55.8">3.3V</text>
<text x="284.4" y="58.3">3.3V</text>
<text x="102" y="65.6">1</text>
<text x="103.7" y="60.4">U17</text>
<text x="114" y="65.5">4</text>
<text x="129" y="66">OUT_2+</text>
<text x="172.7" y="61">C44</text>
<text x="172.8" y="64.2">0.1uF/25V</text>
<text x="187.7" y="66">R45</text>
<text x="206.8" y="65.2">U15</text>
<text x="304.8" y="63.5">C60</text>
<text x="57.3" y="68.5">B34-L4P</text>
<text x="83.7" y="66">R43</text>
<text x="102" y="68.1">2</text>
<text x="114" y="68.1">3</text>
<text x="129" y="68.5">OUT_2-</text>
<text x="187.7" y="68.1">1K</text>
<text x="198.7" y="71">7</text>
<text x="198.7" y="68.5">8</text>
<text x="203.9" y="71.1">VE</text>
<text x="203.9" y="68.8">VCC</text>
<text x="213.4" y="69">NC</text>
<text x="220.2" y="68.5">1</text>
<text x="220.2" y="71">2</text>
<text x="238.4" y="68.8">R44</text>
<text x="261.1" y="71">IN_1+</text>
<text x="304.9" y="66.7">0.1uF/25V</text>
<text x="319.8" y="68.5">R39</text>
<text x="319.8" y="70.6">1K</text>
<text x="330.9" y="71">8</text>
<text x="336.1" y="71.3">VCC</text>
<text x="339.5" y="67">U46</text>
<text x="345.6" y="71.6">NC</text>
<text x="352.3" y="71">1</text>
<text x="370.6" y="71.4">R38</text>
<text x="84.1" y="72.1">330</text>
<text x="162.6" y="73.6">B35-L21N</text>
<text x="198.7" y="76.1">5</text>
<text x="198.7" y="73.6">6</text>
<text x="203.9" y="76.9">GND</text>
<text x="203.9" y="74.4">VOUT</text>
<text x="213.4" y="76.9">NC</text>
<text x="220.2" y="73.6">3</text>
<text x="220.2" y="76.1">4</text>
<text x="238.8" y="74.8">4.7k</text>
<text x="295" y="76.1">B35-L21P</text>
<text x="330.9" y="76.1">6</text>
<text x="330.9" y="73.6">7</text>
<text x="336.1" y="76.9">VOUT</text>
<text x="336.1" y="73.6">VE</text>
<text x="352.3" y="73.6">2</text>
<text x="352.3" y="76.1">3</text>
<text x="371" y="77.4">4.7k</text>
<text x="393.2" y="73.6">IN_2+</text>
<text x="103.7" y="80.7">U18</text>
<text x="261.1" y="81.2">IN_1-</text>
<text x="330.9" y="78.7">5</text>
<text x="336.1" y="79.5">GND</text>
<text x="345.6" y="79.5">NC</text>
<text x="352.3" y="78.7">4</text>
<text x="393.2" y="83.7">IN_2-</text>
<text x="59.6" y="88.8">B34-L5N</text>
<text x="83.7" y="86.4">R52</text>
<text x="102" y="85.9">1</text>
<text x="102" y="88.4">2</text>
<text x="114" y="88.4">3</text>
<text x="114" y="85.9">4</text>
<text x="129" y="86.3">OUT_3+</text>
<text x="129" y="88.8">OUT_3-</text>
<text x="84.1" y="92.4">330</text>
<text x="152.2" y="93.9">3.3V</text>
<text x="284.4" y="91.4">3.3V</text>
<text x="103.7" y="98.5">U19</text>
<text x="172.7" y="99.1">C46</text>
<text x="304.8" y="96.5">C62</text>
<text x="304.9" y="99.7">0.1uF/25V</text>
<text x="319.8" y="101.5">R41</text>
<text x="339.3" y="100.2">U48</text>
<text x="59.8" y="106.6">B34-L5P</text>
<text x="83.7" y="104.1">R53</text>
<text x="102" y="103.7">1</text>
<text x="102" y="106.2">2</text>
<text x="114" y="106.2">3</text>
<text x="114" y="103.6">4</text>
<text x="129" y="104.1">OUT_4+</text>
<text x="129" y="106.6">OUT_4-</text>
<text x="172.8" y="102.3">0.1uF/25V</text>
<text x="187.7" y="104.1">R47</text>
<text x="187.7" y="106.2">1K</text>
<text x="198.7" y="106.6">8</text>
<text x="203.9" y="106.9">VCC</text>
<text x="207.6" y="103.3">U11</text>
<text x="213.4" y="107.1">NC</text>
<text x="220.2" y="106.6">1</text>
<text x="238.4" y="106.9">R46</text>
<text x="319.8" y="103.6">1K</text>
<text x="330.9" y="106.6">7</text>
<text x="330.9" y="104.1">8</text>
<text x="336.1" y="106.6">VE</text>
<text x="336.1" y="104.4">VCC</text>
<text x="345.6" y="104.6">NC</text>
<text x="352.3" y="104.1">1</text>
<text x="352.3" y="106.6">2</text>
<text x="370.6" y="104.4">R40</text>
<text x="393.2" y="106.6">IN_4+</text>
<text x="84.1" y="110.2">330</text>
<text x="165.2" y="111.7">B35-L22N</text>
<text x="198.7" y="111.7">6</text>
<text x="198.7" y="109.1">7</text>
<text x="203.9" y="112.5">VOUT</text>
<text x="203.9" y="109.2">VE</text>
<text x="220.2" y="109.1">2</text>
<text x="220.2" y="111.7">3</text>
<text x="238.8" y="112.9">4.7k</text>
<text x="261.1" y="109.1">IN_3+</text>
<text x="297.5" y="109.1">B35-L22P</text>
<text x="330.9" y="111.7">5</text>
<text x="330.9" y="109.1">6</text>
<text x="336.1" y="112.5">GND</text>
<text x="336.1" y="109.9">VOUT</text>
<text x="345.6" y="112.5">NC</text>
<text x="352.3" y="109.1">3</text>
<text x="352.3" y="111.7">4</text>
<text x="371" y="110.4">4.7k</text>
<text x="103.7" y="118.8">U23</text>
<text x="198.7" y="114.2">5</text>
<text x="203.9" y="115">GND</text>
<text x="213.4" y="115">NC</text>
<text x="220.2" y="114.2">4</text>
<text x="261.1" y="119.3">IN_3-</text>
<text x="393.2" y="116.8">IN_4-</text>
<text x="83.7" y="124.5">R69</text>
<text x="102" y="124.1">1</text>
<text x="114" y="124">4</text>
<text x="129" y="124.4">OUT_5+</text>
<text x="284.4" y="124.4">3.3V</text>
<text x="57.1" y="126.9">B34-L6N</text>
<text x="84.1" y="130.5">330</text>
<text x="102" y="126.6">2</text>
<text x="114" y="126.5">3</text>
<text x="129" y="126.9">OUT_5-</text>
<text x="152.2" y="129.5">3.3V</text>
<text x="304.8" y="129.5">C65</text>
<text x="103.7" y="134">U24</text>
<text x="172.7" y="134.6">C57</text>
<text x="172.8" y="137.8">0.1uF/25V</text>
<text x="304.9" y="132.8">0.1uF/25V</text>
<text x="319.8" y="134.5">R49</text>
<text x="319.8" y="136.7">1K</text>
<text x="330.9" y="137.1">8</text>
<text x="336.1" y="137.4">VCC</text>
<text x="340.3" y="133">U49</text>
<text x="345.6" y="137.6">NC</text>
<text x="352.3" y="137.1">1</text>
<text x="370.6" y="137.4">R48</text>
<text x="57.3" y="142.2">B34-L6P</text>
<text x="83.7" y="139.7">R73</text>
<text x="102" y="139.3">1</text>
<text x="102" y="141.8">2</text>
<text x="114" y="141.8">3</text>
<text x="114" y="139.2">4</text>
<text x="129" y="139.6">OUT_6+</text>
<text x="129" y="142.2">OUT_6-</text>
<text x="187.7" y="139.6">R20</text>
<text x="187.7" y="141.7">1K</text>
<text x="198.7" y="142.2">8</text>
<text x="203.9" y="142.5">VCC</text>
<text x="208.4" y="138.3">U10</text>
<text x="213.4" y="142.7">NC</text>
<text x="220.2" y="142.2">1</text>
<text x="239.6" y="142.5">R3</text>
<text x="295" y="142.2">B35-L23P</text>
<text x="330.9" y="142.2">6</text>
<text x="330.9" y="139.6">7</text>
<text x="336.1" y="143">VOUT</text>
<text x="336.1" y="139.7">VE</text>
<text x="352.3" y="139.6">2</text>
<text x="352.3" y="142.2">3</text>
<text x="371" y="143.4">4.7k</text>
<text x="393.2" y="139.6">IN_6+</text>
<text x="84.1" y="145.7">330</text>
<text x="162.6" y="147.2">B35-L23N</text>
<text x="198.7" y="149.8">5</text>
<text x="198.7" y="147.2">6</text>
<text x="198.7" y="144.7">7</text>
<text x="203.9" y="148">VOUT</text>
<text x="203.9" y="144.7">VE</text>
<text x="220.2" y="144.7">2</text>
<text x="220.2" y="147.2">3</text>
<text x="220.2" y="149.8">4</text>
<text x="238.8" y="148.5">4.7k</text>
<text x="261.1" y="144.7">IN_5+</text>
<text x="330.9" y="144.7">5</text>
<text x="336.1" y="145.5">GND</text>
<text x="345.6" y="145.5">NC</text>
<text x="352.3" y="144.7">4</text>
<text x="393.2" y="149.8">IN_6-</text>
<text x="103.7" y="154.3">U27</text>
<text x="203.9" y="150.6">GND</text>
<text x="213.4" y="150.6">NC</text>
<text x="261.1" y="154.9">IN_5-</text>
<text x="86.2" y="160">R75</text>
<text x="102" y="159.6">1</text>
<text x="114" y="159.6">4</text>
<text x="129" y="159.9">OUT_7+</text>
<text x="284.4" y="159.9">3.3V</text>
<text x="62.1" y="162.5">B34-L7N</text>
<text x="86.7" y="166">330</text>
<text x="102" y="162.1">2</text>
<text x="114" y="162.1">3</text>
<text x="129" y="162.5">OUT_7-</text>
<text x="157.3" y="167.6">3.3V</text>
<text x="304.2" y="165.1">C118</text>
<text x="103.7" y="172.2">U30</text>
<text x="177.8" y="172.8">C58</text>
<text x="304.9" y="168.3">0.1uF/25V</text>
<text x="319.8" y="170.1">R51</text>
<text x="319.8" y="172.3">1K</text>
<text x="330.9" y="172.7">8</text>
<text x="336.1" y="173">VCC</text>
<text x="340.3" y="168.3">U50</text>
<text x="345.6" y="173.2">NC</text>
<text x="352.3" y="172.7">1</text>
<text x="370.6" y="173">R50</text>
<text x="86.2" y="177.8">R76</text>
<text x="102" y="177.5">1</text>
<text x="102" y="179.9">2</text>
<text x="114" y="179.9">3</text>
<text x="114" y="177.3">4</text>
<text x="129" y="177.8">OUT_8+</text>
<text x="177.8" y="176">0.1uF/25V</text>
<text x="192.7" y="177.8">R37</text>
<text x="192.7" y="179.9">1K</text>
<text x="213.1" y="176.2">U9</text>
<text x="295" y="177.8">B35-L24P</text>
<text x="330.9" y="177.8">6</text>
<text x="330.9" y="175.2">7</text>
<text x="336.1" y="178.6">VOUT</text>
<text x="336.1" y="175.3">VE</text>
<text x="352.3" y="175.2">2</text>
<text x="352.3" y="177.8">3</text>
<text x="371" y="179">4.7k</text>
<text x="393.2" y="175.2">IN_8+</text>
<text x="62.4" y="180.3">B34-L7P</text>
<text x="86.7" y="183.9">330</text>
<text x="129" y="180.3">OUT_8-</text>
<text x="167.7" y="185.4">B35-L24N</text>
<text x="203.8" y="185.4">6</text>
<text x="203.8" y="182.8">7</text>
<text x="203.8" y="180.3">8</text>
<text x="209" y="182.9">VE</text>
<text x="209" y="180.6">VCC</text>
<text x="218.5" y="180.8">NC</text>
<text x="225.3" y="180.3">1</text>
<text x="225.3" y="182.8">2</text>
<text x="225.3" y="185.4">3</text>
<text x="243.5" y="180.6">R36</text>
<text x="266.2" y="182.8">IN_7+</text>
<text x="330.9" y="180.3">5</text>
<text x="336.1" y="181.1">GND</text>
<text x="345.6" y="181.1">NC</text>
<text x="352.3" y="180.3">4</text>
<text x="393.2" y="185.4">IN_8-</text>
<text x="203.8" y="187.9">5</text>
<text x="209" y="188.7">GND</text>
<text x="209" y="186.2">VOUT</text>
<text x="218.5" y="188.7">NC</text>
<text x="225.3" y="187.9">4</text>
<text x="243.9" y="186.6">4.7k</text>
<text x="266.2" y="193">IN_7-</text>
</g>
</svg>
